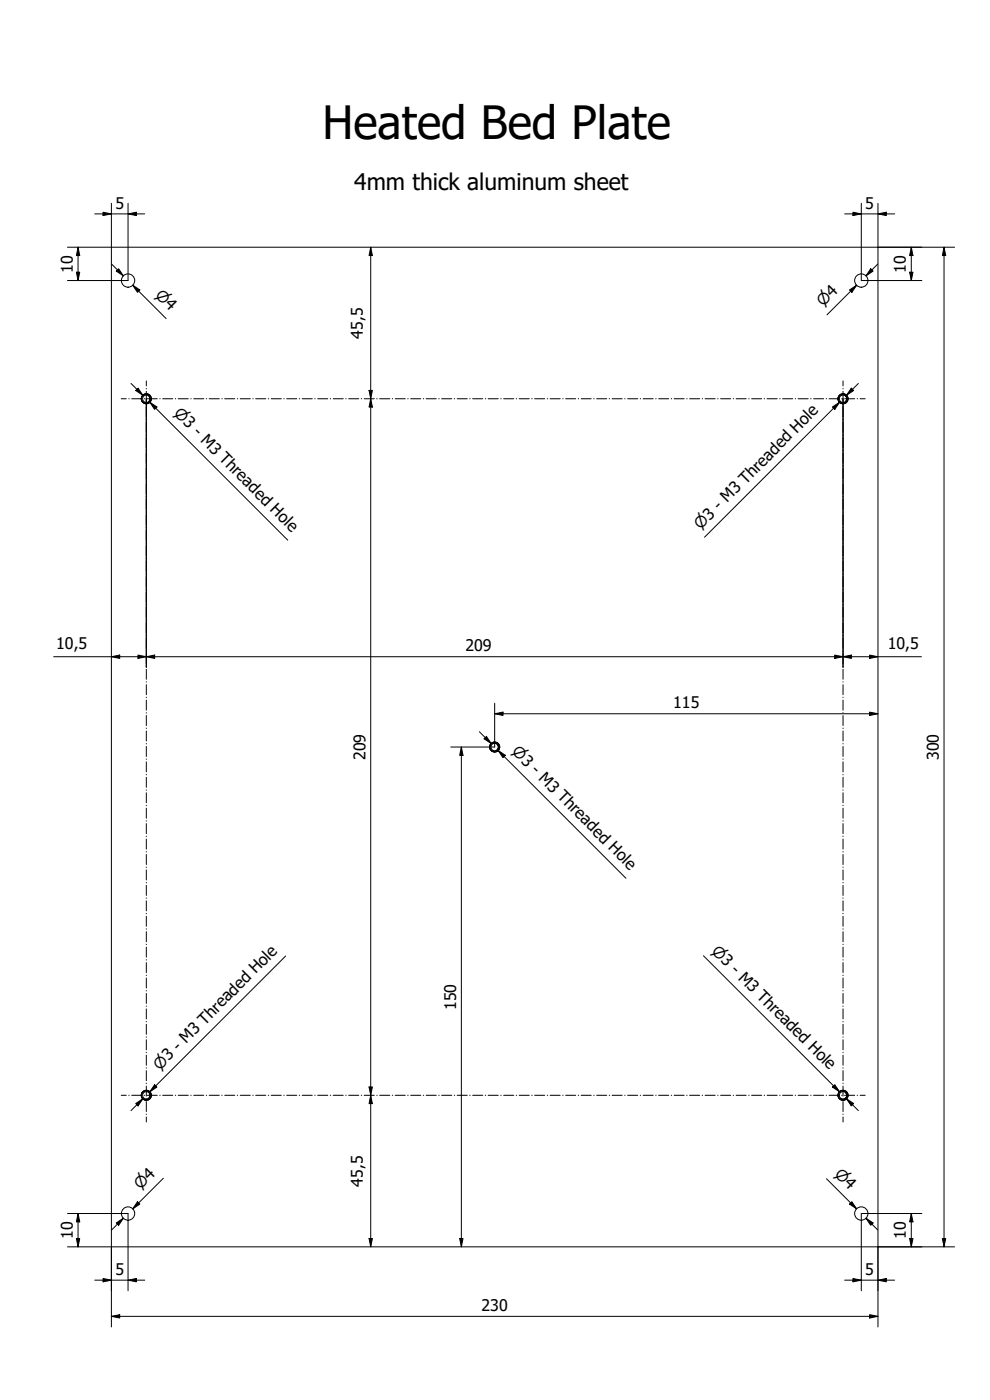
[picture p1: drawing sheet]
<svg xmlns="http://www.w3.org/2000/svg" width="297mm" height="420mm" viewBox="0 0 297 420" stroke-linecap="round" stroke-linejoin="round" font-family="sans-serif">
<!-- layer: Hidden (ISO) -->
<g fill="none" stroke="#000" stroke-width=".3">
<path d="M42.4 119.5l.1 .5M43.3 118.5l-.8 .7M43.4 118.3a1.47 1.47 0 0 0-1 1.4 1.47 1.47 0 0 0 1 1.4M44.2 118.5l.7 .7M44.4 118.3a1.47 1.47 0 0 1 1 1.4 1.47 1.47 0 0 1-1 1.4M45 119.4v.2M45 119.7v.2M251.5 119.5v.5M252.3 118.5l-.8 .7M252.5 118.3a1.47 1.47 0 0 0-1.1 1.4 1.47 1.47 0 0 0 1.1 1.4M253.2 118.5l.8 .7M253.4 118.3a1.47 1.47 0 0 1 1 1.4 1.47 1.47 0 0 1-1 1.4"/>
<path d="M254 119.4l.1 .2M254.1 119.7l-.1 .2M42.5 120.2l.9 .7M45 120l-.7 .8M251.6 120.2l.9 .7M254 120l-.7 .8M147 224v.5M147.1 224.8l.9 .6M147.8 223l-.8 .8M148 222.8a1.47 1.47 0 0 0-1.1 1.4 1.47 1.47 0 0 0 1.1 1.4M148.7 223l.7 .7M148.9 222.8a1.47 1.47 0 0 1 1 1.4 1.47 1.47 0 0 1-1 1.4"/>
<path d="M149.5 224.5l-.7 .9M149.5 223.9v.2M149.6 224.2l-.1 .2M42.4 328.5l.1 .5M42.5 329.3l.9 .7M43.3 327.5l-.8 .8M43.4 327.3a1.47 1.47 0 0 0-1 1.4 1.47 1.47 0 0 0 1 1.4M44.2 327.5l.7 .8M44.4 327.3a1.47 1.47 0 0 1 1 1.4 1.47 1.47 0 0 1-1 1.4M45 329.1l-.7 .8M45 328.4v.2M45 328.7v.2"/>
<path d="M251.5 328.5v.5M251.6 329.3l.9 .7M252.3 327.5l-.8 .8M252.5 327.3a1.47 1.47 0 0 0-1.1 1.4 1.47 1.47 0 0 0 1.1 1.4M253.2 327.5l.8 .8M253.4 327.3a1.47 1.47 0 0 1 1 1.4 1.47 1.47 0 0 1-1 1.4M254 329.1l-.7 .8M254 328.4l.1 .2M254.1 328.7l-.1 .2"/>
</g>
<!-- layer: Visible (ISO) -->
<g fill="none" stroke="#000" stroke-width=".3">
<path d="M33.4 74.2h230v300h-230zM45 119.6a1.12 1.12 0 0 0-1.7-.9 1.12 1.12 0 0 0 0 1.9 1.12 1.12 0 0 0 1.7-.9M45 119.6a1.31 1.31 0 0 0-2-1.1 1.31 1.31 0 0 0 0 2.3 1.31 1.31 0 0 0 2-1.1M45 119.6v.1M254.1 119.6a1.12 1.12 0 0 0-1.7-.9 1.12 1.12 0 0 0 0 1.9 1.12 1.12 0 0 0 1.7-.9M254.1 119.6a1.31 1.31 0 0 0-2-1.1 1.31 1.31 0 0 0 0 2.3 1.31 1.31 0 0 0 2-1.1M254.1 119.6v.1M149.5 224.1a1.12 1.12 0 0 0-1.7-.9 1.12 1.12 0 0 0 0 2 1.12 1.12 0 0 0 1.7-.9M149.5 224.1a1.31 1.31 0 0 0-1.9-1 1.31 1.31 0 0 0 0 2.2 1.31 1.31 0 0 0 1.9-1M149.6 224.1v.2M45 328.7a1.12 1.12 0 0 0-1.7-.9 1.12 1.12 0 0 0 0 1.9 1.12 1.12 0 0 0 1.7-.9M45 328.7a1.31 1.31 0 0 0-2-1.1 1.31 1.31 0 0 0 0 2.2 1.31 1.31 0 0 0 2-1"/>
<path d="M45 328.7v.1M254.1 328.7a1.12 1.12 0 0 0-1.7-.9 1.12 1.12 0 0 0 0 1.9 1.12 1.12 0 0 0 1.7-.9M254.1 328.7a1.31 1.31 0 0 0-2-1.1 1.31 1.31 0 0 0 0 2.2 1.31 1.31 0 0 0 2-1M254.1 328.7v.1"/>
<circle cx="38.4" cy="84.2" r="2"/>
<circle cx="258.4" cy="84.2" r="2"/>
<circle cx="43.9" cy="119.7" r="1.5"/>
<circle cx="252.9" cy="119.7" r="1.5"/>
<circle cx="148.4" cy="224.2" r="1.5"/>
<circle cx="43.9" cy="328.7" r="1.5"/>
<circle cx="252.9" cy="328.7" r="1.5"/>
<circle cx="38.4" cy="364.2" r="2"/>
<circle cx="258.4" cy="364.2" r="2"/>
</g>
<!-- layer: Sketch Geometry (ISO) -->
<g fill="none" stroke="#000" stroke-width=".3">
<path d="M36.4 119.7h1.5M38.6 119.7h.2M39.5 119.7h3M43.3 119.7h.1M43.9 114.3v1.5M43.9 116.6v.1M43.9 117.4v3.1M44.2 119.7h3M47.9 119.7h.2M48.8 119.7h3M52.6 119.7h.1M53.5 119.7h3"/>
<path d="M57.2 119.7h.2M58.1 119.7h3M61.9 119.7h.1M62.8 119.7h3M66.5 119.7h.2M67.4 119.7h3M71.2 119.7h.1M72.1 119.7h3M75.8 119.7h.2M76.7 119.7h3M80.5 119.7h.1M81.4 119.7h3"/>
<path d="M85.1 119.7h.2M86 119.7h3M89.8 119.7h.1M90.7 119.7h3M94.4 119.7h.2M95.3 119.7h3M99.1 119.7h.1M100 119.7h3M103.7 119.7h.2M104.6 119.7h3M108.4 119.7h.1M109.3 119.7h3"/>
<path d="M113 119.7h.2M113.9 119.7h3M117.7 119.7h.1M118.6 119.7h3M122.3 119.7h.2M123.2 119.7h3M127 119.7h.1M127.9 119.7h3M131.6 119.7h.2M132.5 119.7h3M136.3 119.7h.1M137.2 119.7h3"/>
<path d="M140.9 119.7h.2M141.8 119.7h3M145.6 119.7h.1M146.5 119.7h3M150.2 119.7h.2M151.1 119.7h3M154.9 119.7h.1M155.8 119.7h3M159.5 119.7h.2M160.4 119.7h3M164.2 119.7h.1M165.1 119.7h3"/>
<path d="M168.8 119.7h.2M169.7 119.7h3M173.5 119.7h.1M174.4 119.7h3M178.1 119.7h.2M179 119.7h3M182.8 119.7h.1M183.7 119.7h3M187.4 119.7h.2M188.3 119.7h3M192.1 119.7h.1M193 119.7h3"/>
<path d="M196.7 119.7h.2M197.6 119.7h3M201.4 119.7h.1M202.3 119.7h3M206 119.7h.2M206.9 119.7h3M210.7 119.7h.1M211.6 119.7h3M215.3 119.7h.2M216.2 119.7h3M220 119.7h.1M220.9 119.7h3"/>
<path d="M224.6 119.7h.2M225.5 119.7h3M229.3 119.7h.1M230.2 119.7h3M233.9 119.7h.2M234.8 119.7h3M238.6 119.7h.1M239.5 119.7h3M243.2 119.7h.2M244.1 119.7h3M247.9 119.7h.1M248.8 119.7h3"/>
<path d="M252.5 119.7h.2M252.9 114.3v1.5M252.9 116.6v.1M252.9 117.4v3.1M253.4 119.7h3M257.2 119.7h.1M258.1 119.7h1.5M43.9 121.2v.1M43.9 122.1v3M43.9 125.8v.2M43.9 126.7v3M43.9 130.5v.1"/>
<path d="M43.9 131.3v3.1M43.9 135.1v.1M43.9 136v3M43.9 139.7v.2M252.9 121.2v.1M252.9 122.1v3M252.9 125.8v.2M252.9 126.7v3M252.9 130.5v.1M252.9 131.3v3.1M252.9 135.1v.1M252.9 136v3"/>
<path d="M252.9 139.7v.2M43.9 140.6v3M43.9 144.4v.1M43.9 145.2v3.1M43.9 149v.1M43.9 149.9v3M43.9 153.6v.2M43.9 154.5v3M43.9 158.3v.1M43.9 159.1v3.1M252.9 140.6v3M252.9 144.4v.1"/>
<path d="M252.9 145.2v3.1M252.9 149v.1M252.9 149.9v3M252.9 153.6v.2M252.9 154.5v3M252.9 158.3v.1M252.9 159.1v3.1M43.9 162.9v.1M43.9 163.8v3M43.9 167.5v.2M43.9 168.4v3M43.9 172.2v.1"/>
<path d="M43.9 173v3.1M43.9 176.8v.1M43.9 177.7v3M252.9 162.9v.1M252.9 163.8v3M252.9 167.5v.2M252.9 168.4v3M252.9 172.2v.1M252.9 173v3.1M252.9 176.8v.1M252.9 177.7v3M43.9 181.4v.2"/>
<path d="M43.9 182.3v3M43.9 186.1v.1M43.9 186.9v3.1M43.9 190.7v.1M43.9 191.6v3M43.9 195.3v.2M43.9 196.2v3M43.9 200v.1M252.9 181.4v.2M252.9 182.3v3M252.9 186.1v.1M252.9 186.9v3.1"/>
<path d="M252.9 190.7v.1M252.9 191.6v3M252.9 195.3v.2M252.9 196.2v3M252.9 200v.1M43.9 200.9v3M43.9 204.6v.1M43.9 205.5v3M43.9 209.2v.2M43.9 210.1v3M43.9 213.9v.1M43.9 214.7v3.1"/>
<path d="M43.9 218.5v.1M43.9 219.4v3M252.9 200.9v3M252.9 204.6v.1M252.9 205.5v3M252.9 209.2v.2M252.9 210.1v3M252.9 213.9v.1M252.9 214.7v3.1M252.9 218.5v.1M252.9 219.4v3M43.9 223.1v.2"/>
<path d="M43.9 224v3M43.9 227.8v.1M43.9 228.6v3.1M43.9 232.4v.1M43.9 233.3v3M43.9 237v.2M43.9 237.9v3M252.9 223.1v.2M252.9 224v3M252.9 227.8v.1M252.9 228.6v3.1M252.9 232.4v.1"/>
<path d="M252.9 233.3v3M252.9 237v.2M252.9 237.9v3M43.9 241.7v.1M43.9 242.5v3.1M43.9 246.3v.1M43.9 247.2v3M43.9 250.9v.2M43.9 251.8v3M43.9 255.6v.1M43.9 256.5v3M252.9 241.7v.1"/>
<path d="M252.9 242.5v3.1M252.9 246.3v.1M252.9 247.2v3M252.9 250.9v.2M252.9 251.8v3M252.9 255.6v.1M252.9 256.5v3M43.9 260.2v.1M43.9 261.1v3M43.9 264.8v.2M43.9 265.7v3M43.9 269.5v.1"/>
<path d="M43.9 270.3v3.1M43.9 274.1v.1M43.9 275v3M43.9 278.7v.2M43.9 279.6v3M252.9 260.2v.1M252.9 261.1v3M252.9 264.8v.2M252.9 265.7v3M252.9 269.5v.1M252.9 270.3v3.1M252.9 274.1v.1"/>
<path d="M252.9 275v3M252.9 278.7v.2M252.9 279.6v3M43.9 283.4v.1M43.9 284.2v3.1M43.9 288v.1M43.9 288.9v3M43.9 292.6v.2M43.9 293.5v3M43.9 297.3v.1M43.9 298.1v3.1M252.9 283.4v.1"/>
<path d="M252.9 284.2v3.1M252.9 288v.1M252.9 288.9v3M252.9 292.6v.2M252.9 293.5v3M252.9 297.3v.1M252.9 298.1v3.1M43.9 301.9v.1M43.9 302.8v3M43.9 306.5v.2M43.9 307.4v3M43.9 311.2v.1"/>
<path d="M43.9 312v3.1M43.9 315.8v.1M43.9 316.7v3M252.9 301.9v.1M252.9 302.8v3M252.9 306.5v.2M252.9 307.4v3M252.9 311.2v.1M252.9 312v3.1M252.9 315.8v.1M252.9 316.7v3M36.4 328.7h1.5"/>
<path d="M38.6 328.7h.2M39.5 328.7h3M43.3 328.7h.1M43.9 320.4v.2M43.9 321.3v3M43.9 325.1v.1M43.9 326v3M43.9 329.7v.1M43.9 330.6v3M43.9 334.3v.2M43.9 335.2v1.5M44.2 328.7h3"/>
<path d="M47.9 328.7h.2M48.8 328.7h3M52.6 328.7h.1M53.5 328.7h3M57.2 328.7h.2M58.1 328.7h3M61.9 328.7h.1M62.8 328.7h3M66.5 328.7h.2M67.4 328.7h3M71.2 328.7h.1M72.1 328.7h3"/>
<path d="M75.8 328.7h.2M76.7 328.7h3M80.5 328.7h.1M81.4 328.7h3M85.1 328.7h.2M86 328.7h3M89.8 328.7h.1M90.7 328.7h3M94.4 328.7h.2M95.3 328.7h3M99.1 328.7h.1M100 328.7h3"/>
<path d="M103.7 328.7h.2M104.6 328.7h3M108.4 328.7h.1M109.3 328.7h3M113 328.7h.2M113.9 328.7h3M117.7 328.7h.1M118.6 328.7h3M122.3 328.7h.2M123.2 328.7h3M127 328.7h.1M127.9 328.7h3"/>
<path d="M131.6 328.7h.2M132.5 328.7h3M136.3 328.7h.1M137.2 328.7h3M140.9 328.7h.2M141.8 328.7h3M145.6 328.7h.1M146.5 328.7h3M150.2 328.7h.2M151.1 328.7h3M154.9 328.7h.1M155.8 328.7h3"/>
<path d="M159.5 328.7h.2M160.4 328.7h3M164.2 328.7h.1M165.1 328.7h3M168.8 328.7h.2M169.7 328.7h3M173.5 328.7h.1M174.4 328.7h3M178.1 328.7h.2M179 328.7h3M182.8 328.7h.1M183.7 328.7h3"/>
<path d="M187.4 328.7h.2M188.3 328.7h3M192.1 328.7h.1M193 328.7h3M196.7 328.7h.2M197.6 328.7h3M201.4 328.7h.1M202.3 328.7h3M206 328.7h.2M206.9 328.7h3M210.7 328.7h.1M211.6 328.7h3"/>
<path d="M215.3 328.7h.2M216.2 328.7h3M220 328.7h.1M220.9 328.7h3M224.6 328.7h.2M225.5 328.7h3M229.3 328.7h.1M230.2 328.7h3M233.9 328.7h.2M234.8 328.7h3M238.6 328.7h.1M239.5 328.7h3"/>
<path d="M243.2 328.7h.2M244.1 328.7h3M247.9 328.7h.1M248.8 328.7h3M252.5 328.7h.2M252.9 320.4v.2M252.9 321.3v3M252.9 325.1v.1M252.9 326v3M252.9 329.7v.1M252.9 330.6v3M252.9 334.3v.2"/>
<path d="M252.9 335.2v1.5M253.4 328.7h3M257.2 328.7h.1M258.1 328.7h1.5"/>
</g>
<!-- layer: Dimension (ISO) -->
<g fill="none" stroke="#000" stroke-width=".3">
<path d="M23.4 74.2l.5 2.5h-1zM23.4 74.2v10M28.4 64.2h15M30.9 63.7l2.5 .5-2.5 .5zM33.4 61v13.2h-13.2M33.5 79.2l3.5 3.6M38.4 64.2l2.5-.5v1zM38.4 61v23.2h-18.2M111.2 74.2l.5 2.5h-1zM111.2 74.2v300M253.4 64.2h15M255.9 63.7l2.5 .5-2.5 .5z"/>
<path d="M258.4 61v23.2h18.2M263.4 79.2l-3.6 3.6M263.4 64.2l2.5-.5v1zM263.4 61v13.2h23M273.4 74.2l.5 2.5h-1zM273.4 74.2v10M283.2 74.2l.5 2.5h-1zM283.2 74.2v300M22.9 81.7h1l-.5 2.5zM34.9 81.4l.7-.7 1.4 2.1zM39.8 85.6l2.2 1.4-.8 .7zM41.6 87.4l-1.8-1.8 10 10"/>
<path d="M254.9 87l2.1-1.4-1.4 2.1zM255.2 87.4l1.8-1.8-8.9 8.9M261.2 80.7l.8 .7-2.2 1.4zM272.9 81.7h1l-.5 2.5zM39.3 115.1l3.5 3.5M40.7 117.2l.7-.7 1.4 2.1zM43.9 119.7v80.6M110.7 117.2h1l-.5 2.5zM111.2 119.7l.5 2.5h-1zM252.9 119.7v80.6M255.4 116.5l.7 .7-2.1 1.4zM257.5 115.1l-3.5 3.5"/>
<path d="M45 120.7l2.1 1.4-.7 .8zM46.7 122.5l-1.7-1.8 41.3 41.4M249.8 122.1l2.1-1.4-1.4 2.2zM250.1 122.5l1.8-1.8-40.5 40.5M16.1 197.1h260.4M33.4 197.1l2.5-.5v1zM41.4 196.6l2.5 .5-2.5 .5zM43.9 197.1l2.5-.5v1zM250.4 196.6l2.5 .5-2.5 .5zM252.9 197.1l2.5-.5v1zM260.9 196.6l2.5 .5-2.5 .5zM143.8 219.6l3.6 3.5"/>
<path d="M148.4 214.2l2.5-.5v1zM148.4 214.2h115M148.4 211v13.2h-13.2M260.9 213.7l2.5 .5-2.5 .5zM138.4 224.2l.5 2.5h-1zM138.4 224.2v150M145.9 221l1.5 2.1-2.2-1.4zM149.5 225.3l2.1 1.4-.7 .7zM151.3 227l-1.8-1.7 38.3 38.3M85.7 286.9l-40.7 40.8 1.7-1.8M211.1 286.8l40.8 40.9-1.8-1.8M40.7 331.2l2.1-1.4-1.4 2.1z"/>
<path d="M42.8 329.8l-3.5 3.5M46.4 325.5l.7 .7-2.1 1.5zM110.7 326.2h1l-.5 2.5zM111.2 328.7l.5 2.5h-1zM250.5 325.5l1.4 2.2-2.1-1.5zM254 329.8l2.1 1.4-.7 .7zM254 329.8l3.5 3.5M49 353.6l-9.2 9.2 1.8-1.8M248 353.7l9 9.1-1.8-1.8M20.2 374.2h13.2v24M20.2 364.2h18.2v23.2M22.9 371.7h1l-.5 2.5z"/>
<path d="M23.4 364.2l.5 2.5h-1zM23.4 364.2v10M34.9 367l2.1-1.4-1.4 2.1zM37 365.6l-3.5 3.5M41.2 360.7l.8 .7-2.2 1.4zM110.7 371.7h1l-.5 2.5zM137.9 371.7h1l-.5 2.5zM255.6 360.7l1.4 2.1-2.1-1.4zM259.8 365.6l2.2 1.4-.8 .7zM259.8 365.6l3.6 3.5M272.9 371.7h1l-.5 2.5zM273.4 364.2l.5 2.5h-1z"/>
<path d="M273.4 364.2v10M276.6 364.2h-18.2v23.2M282.7 371.7h1l-.5 2.5zM286.4 374.2h-23v24M28.4 384.2h15M30.9 383.7l2.5 .5-2.5 .5zM33.4 395.1l2.5-.5v1zM33.4 395.1h230M38.4 384.2l2.5-.5v1zM253.4 384.2h15M255.9 383.7l2.5 .5-2.5 .5zM260.9 394.6l2.5 .5-2.5 .5z"/>
<path d="M263.4 384.2l2.5-.5v1z"/>
</g>
<g fill="#000">
<path d="M23.4 74.2l.5 2.5h-1z" fill-rule="evenodd"/>
<path d="M30.9 63.7l2.5 .5-2.5 .5z" fill-rule="evenodd"/>
<path d="M38.4 64.2l2.5-.5v1z" fill-rule="evenodd"/>
<path d="M111.2 74.2l.5 2.5h-1z" fill-rule="evenodd"/>
<path d="M255.9 63.7l2.5 .5-2.5 .5z" fill-rule="evenodd"/>
<path d="M263.4 64.2l2.5-.5v1z" fill-rule="evenodd"/>
<path d="M273.4 74.2l.5 2.5h-1z" fill-rule="evenodd"/>
<path d="M283.2 74.2l.5 2.5h-1z" fill-rule="evenodd"/>
<path d="M22.9 81.7h1l-.5 2.5z" fill-rule="evenodd"/>
<path d="M34.9 81.4l.7-.7 1.4 2.1z" fill-rule="evenodd"/>
<path d="M39.8 85.6l2.2 1.4-.8 .7z" fill-rule="evenodd"/>
<path d="M254.9 87l2.1-1.4-1.4 2.1z" fill-rule="evenodd"/>
<path d="M261.2 80.7l.8 .7-2.2 1.4z" fill-rule="evenodd"/>
<path d="M272.9 81.7h1l-.5 2.5z" fill-rule="evenodd"/>
<path d="M40.7 117.2l.7-.7 1.4 2.1z" fill-rule="evenodd"/>
<path d="M110.7 117.2h1l-.5 2.5z" fill-rule="evenodd"/>
<path d="M255.4 116.5l.7 .7-2.1 1.4z" fill-rule="evenodd"/>
<path d="M45 120.7l2.1 1.4-.7 .8z" fill-rule="evenodd"/>
<path d="M111.2 119.7l.5 2.5h-1z" fill-rule="evenodd"/>
<path d="M249.8 122.1l2.1-1.4-1.4 2.2z" fill-rule="evenodd"/>
<path d="M33.4 197.1l2.5-.5v1z" fill-rule="evenodd"/>
<path d="M41.4 196.6l2.5 .5-2.5 .5z" fill-rule="evenodd"/>
<path d="M43.9 197.1l2.5-.5v1z" fill-rule="evenodd"/>
<path d="M250.4 196.6l2.5 .5-2.5 .5z" fill-rule="evenodd"/>
<path d="M252.9 197.1l2.5-.5v1z" fill-rule="evenodd"/>
<path d="M260.9 196.6l2.5 .5-2.5 .5z" fill-rule="evenodd"/>
<path d="M148.4 214.2l2.5-.5v1z" fill-rule="evenodd"/>
<path d="M260.9 213.7l2.5 .5-2.5 .5z" fill-rule="evenodd"/>
<path d="M138.4 224.2l.5 2.5h-1z" fill-rule="evenodd"/>
<path d="M145.9 221l1.5 2.1-2.2-1.4z" fill-rule="evenodd"/>
<path d="M149.5 225.3l2.1 1.4-.7 .7z" fill-rule="evenodd"/>
<path d="M40.7 331.2l2.1-1.4-1.4 2.1z" fill-rule="evenodd"/>
<path d="M46.4 325.5l.7 .7-2.1 1.5z" fill-rule="evenodd"/>
<path d="M110.7 326.2h1l-.5 2.5z" fill-rule="evenodd"/>
<path d="M111.2 328.7l.5 2.5h-1z" fill-rule="evenodd"/>
<path d="M250.5 325.5l1.4 2.2-2.1-1.5z" fill-rule="evenodd"/>
<path d="M254 329.8l2.1 1.4-.7 .7z" fill-rule="evenodd"/>
<path d="M22.9 371.7h1l-.5 2.5z" fill-rule="evenodd"/>
<path d="M23.4 364.2l.5 2.5h-1z" fill-rule="evenodd"/>
<path d="M34.9 367l2.1-1.4-1.4 2.1z" fill-rule="evenodd"/>
<path d="M41.2 360.7l.8 .7-2.2 1.4z" fill-rule="evenodd"/>
<path d="M110.7 371.7h1l-.5 2.5z" fill-rule="evenodd"/>
<path d="M137.9 371.7h1l-.5 2.5z" fill-rule="evenodd"/>
<path d="M255.6 360.7l1.4 2.1-2.1-1.4z" fill-rule="evenodd"/>
<path d="M259.8 365.6l2.2 1.4-.8 .7z" fill-rule="evenodd"/>
<path d="M272.9 371.7h1l-.5 2.5z" fill-rule="evenodd"/>
<path d="M273.4 364.2l.5 2.5h-1z" fill-rule="evenodd"/>
<path d="M282.7 371.7h1l-.5 2.5z" fill-rule="evenodd"/>
<path d="M30.9 383.7l2.5 .5-2.5 .5z" fill-rule="evenodd"/>
<path d="M33.4 395.1l2.5-.5v1z" fill-rule="evenodd"/>
<path d="M38.4 384.2l2.5-.5v1z" fill-rule="evenodd"/>
<path d="M255.9 383.7l2.5 .5-2.5 .5z" fill-rule="evenodd"/>
<path d="M260.9 394.6l2.5 .5-2.5 .5z" fill-rule="evenodd"/>
<path d="M263.4 384.2l2.5-.5v1z" fill-rule="evenodd"/>
</g>
<text font-size="13.8" x="96.8" y="41.8">Heated Bed Plate</text>
<text font-size="6.9" x="106.3" y="57">4mm thick aluminum sheet</text>
<g font-size="4.8">
<text x="34.6" y="62.6">5</text>
<text x="259.6" y="62.6">5</text>
<text x="21.8" y="81.8" transform="rotate(-90 21.8 81.8)">10</text>
<text x="271.8" y="81.8" transform="rotate(-90 271.8 81.8)">10</text>
<text x="108.8" y="101.6" transform="rotate(-90 108.8 101.6)">45,5</text>
<text x="16.9" y="194.7">10,5</text>
<text x="139.6" y="195.5">209</text>
<text x="266.4" y="194.7">10,5</text>
<text x="202" y="212.6">115</text>
<text x="109.6" y="228.1" transform="rotate(-90 109.6 228.1)">209</text>
<text x="281.7" y="228.1" transform="rotate(-90 281.7 228.1)">300</text>
<text x="136.8" y="303.1" transform="rotate(-90 136.8 303.1)">150</text>
<text x="108.8" y="356.1" transform="rotate(-90 108.8 356.1)">45,5</text>
<text x="21.8" y="371.8" transform="rotate(-90 21.8 371.8)">10</text>
<text x="271.8" y="371.8" transform="rotate(-90 271.8 371.8)">10</text>
<text x="34.6" y="382.6">5</text>
<text x="259.6" y="382.6">5</text>
<text x="144.5" y="393.5">230</text>
</g>
<g font-size="4.6">
<text x="46.4" y="88.7" transform="rotate(45 46.4 88.7)">⌀4</text>
<text x="247" y="92.3" transform="rotate(-45 247 92.3)">⌀4</text>
<text x="51.9" y="124.3" transform="rotate(45 51.9 124.3)">⌀3 - M3 Threaded Hole</text>
<text x="210.2" y="159" transform="rotate(-45 210.2 159)">⌀3 - M3 Threaded Hole</text>
<text x="153.4" y="225.8" transform="rotate(45 153.4 225.8)">⌀3 - M3 Threaded Hole</text>
<text x="213.3" y="285.7" transform="rotate(45 213.3 285.7)">⌀3 - M3 Threaded Hole</text>
<text x="47.9" y="321.3" transform="rotate(-45 47.9 321.3)">⌀3 - M3 Threaded Hole</text>
<text x="250.2" y="352.6" transform="rotate(45 250.2 352.6)">⌀4</text>
<text x="42.1" y="357.1" transform="rotate(-45 42.1 357.1)">⌀4</text>
</g>
</svg>
